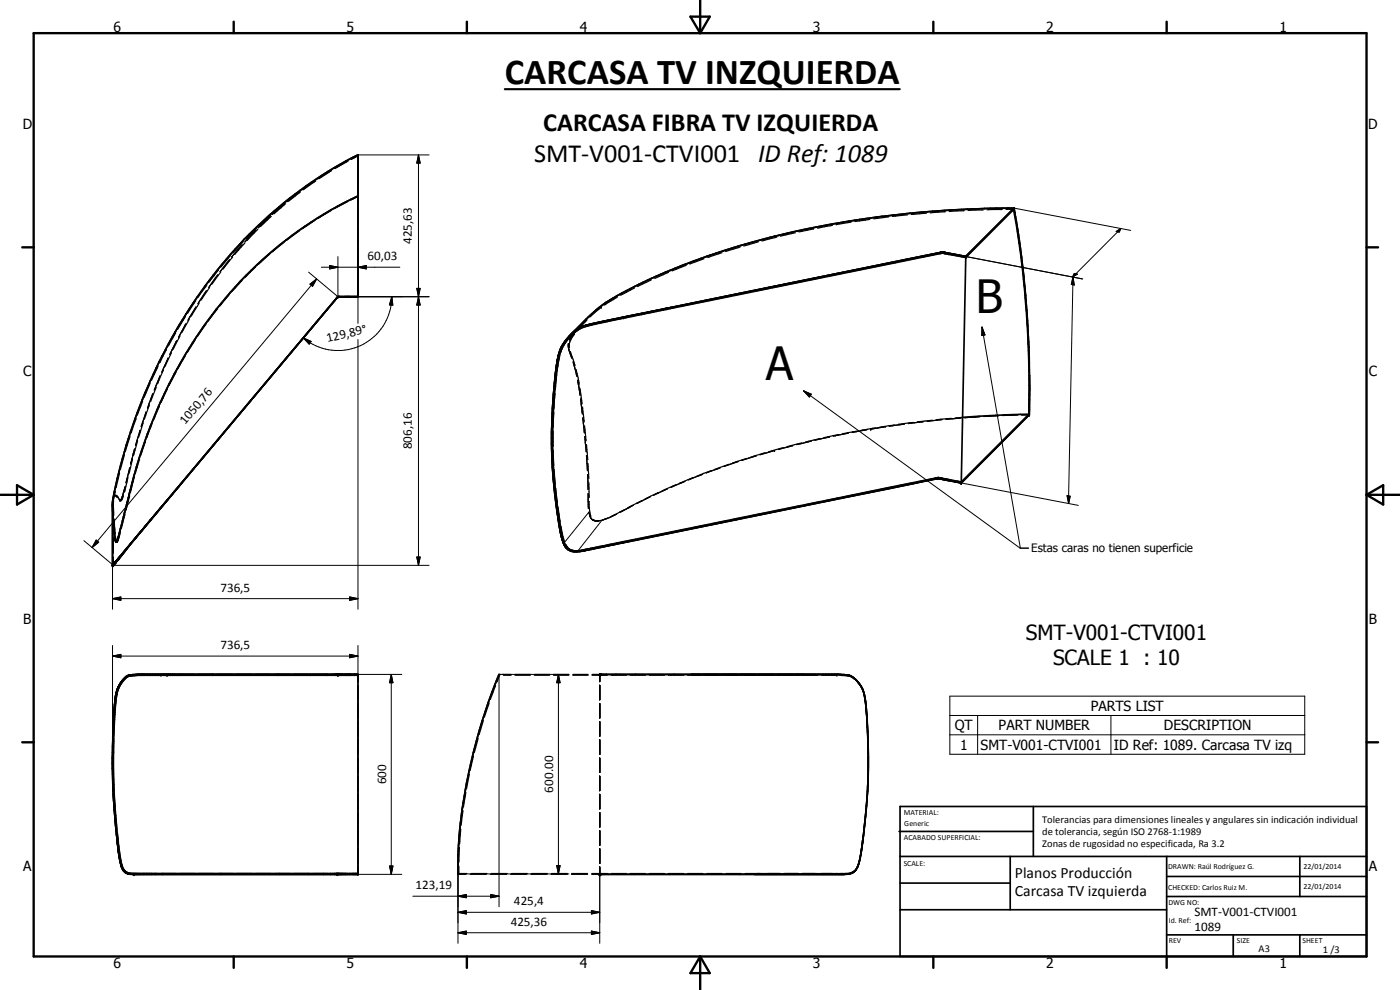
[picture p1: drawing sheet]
<svg xmlns="http://www.w3.org/2000/svg" width="420mm" height="297mm" viewBox="0 0 420 297" stroke-linecap="round" stroke-linejoin="round" font-family="sans-serif">
<g fill="none" stroke="#000" stroke-width=".51">
<path d="M107.4 58.8a121.1 121.1 0 0 0-56.7 56.4 185.6 185.6 0 0 0-13.6 39.9l-2.1 7.5M282.4 75.7l-13.7 2.8M282.5 75.7l-103.7 21.2M282.9 75.6l-.4 .1M282.9 75.6l.2 .1M282.9 75.6l3.4 .7M283.2 75.7h.1M283.3 75.7l2.2 .4M285.7 76.2l.6 .1M286.3 76.3l.9 .2M287.2 76.5l2.6 .5M289.8 77.3l-7.3-1.3-102.1 20.9a17 17 0 0 0-7.9 2.8l-1.8 1.8a14.7 14.7 0 0 0-3.5 9.3l-.4 3.1a152 152 0 0 0 .5 38.1l.7 4.8a20.9 20.9 0 0 0 2 7.2 2.74 2.74 0 0 0 2.2 1.3h1.2l3.2-.6 104.9-21.4 7 1.3"/>
<path d="M289.8 77v.3M289.8 77.3h.1M289.8 77.3l14.4-14.5a305.5 305.5 0 0 1 4.6 61.5M289.8 77l-1.3 67.9M304.3 62.4l.4 2.6M304.3 62.4l-14.5 14.6M304.3 62.4l-12.3 .3-15.5 1a257.8 257.8 0 0 0-76.8 18 129.6 129.6 0 0 0-16.6 8.3l-4.3 3.1-7 6.8M304.3 62.4l.2 1.4M304.5 63.7l.2 1.3M304.7 65l.3 1.3M305 66.3l.4 2.7M305 66.3l.2 1.4"/>
<path d="M305.4 69l.4 2.7M305.8 71.7l.2 1.4M306 73l1.2 9.9M306.4 75.9l.3 2.8M97.4 93.8l-4 4.8M99.4 91.4l-30.1 35.9M101 89.5l-.6 .7M101.1 89.4l-3 3.5M101.2 89.3h.1M101.2 89.2l-.1 .2M101.4 89h6v-42.5a133.5 133.5 0 0 0-57.7 58.4 162.4 162.4 0 0 0-15.9 45.8v18.9M101.4 89l-.5 .6"/>
<path d="M101.4 89l-.2 .2M102.2 89h-.8l-.2 .2M107.4 89h-4.6M172.8 99.1l-.9 .8a13.9 13.9 0 0 0-4.2 6.2M175.2 97.8l-1.9 .9M175.7 97.7l-.4 .1M177 97.3a11.8 11.8 0 0 0-7.8 5.7 11.2 11.2 0 0 0-1.7 4.2M177 97.3l-1.2 .4M178.8 96.9l-1.8 .4M203.1 91.9l-24.3 5M307.2 82.8l1.1 13.4M307.5 85.8l.2 1.4"/>
<path d="M307.6 87.2l.4 4.5M308.1 93l.2 3.2M308.3 96.2l.5 8.1M308.4 97.8l.1 1.6M83.5 110.4l-38.3 45.6M167.4 107.6l-.2 1.4a130.6 130.6 0 0 0-1.5 16.6 146.2 146.2 0 0 0 1.6 28.8M167.4 107.6l-.9 5.9-.5 6M167.5 107.2l-.1 .4M167.7 106.3l-.2 .9M308.7 102.6l.3 13.9-.1 8M308.8 106l.1 3.2M309 114.1l-.1 7.4"/>
<path d="M165.6 133.2l.5 10.6 1.2 10.6M166 120.3l-.4 9.3M308.8 124.3l-19.9 .9M308.8 124.3l-20.3 20.3M308.9 124.5l-20.4 20.4M308.9 122.3v2.2M33.8 151.9l.6 8.8 .2 1.4 .4 .5M42.2 159.5l-1.5 1.9M42.5 159.3l-2.9 3.4M42.5 159.3l-1.3 1.5M42.8 158.8l-.3 .4M42.9 158.8l-.4 .5"/>
<path d="M43 158.7l-.5 .6M43 158.7l-.9 .9M43.6 157.9l-.7 .9M44 157.4l-1 1.3M45.2 156l-.8 1M45.2 156l-2.2 2.7M46.9 154l-1.7 2M46.9 154.1l-3.3 3.8M48.2 152.4l-1.3 1.6M48.2 152.4l-4.6 5.5M49.2 151.2l-1 1.2M49.4 151l-2.5 3.1"/>
<path d="M50.2 150l-.5 .6M51.3 148.8l2.9-3.5-6 7.1M167.3 154.4l.4 2.6M167.3 154.4l.4 2.7M167.7 157.1l.4 1.8M167.7 157l.4 1.9M168.1 158.9v.3M168.1 158.9l1.1 4.3M288.5 144.6v.3M288.5 144.9l-7.3-1.3-105.2 21.5a7.8 7.8 0 0 1-5.5-.1 8.1 8.1 0 0 1-2.3-5.4l-.1-.5M33.7 169.6h.1M34.2 169.3l-.4 .3"/>
<path d="M34.2 169.3l-.1 .2M34.3 169l-.5 .6M34.4 168.9l-.6 .7M34.4 169.2l-.2 .1M34.4 168.8v.1M34.5 169v.1M34.5 169h.1M34.5 169l-.1 .2M34.6 168.7h.1M34.6 168.7l-.2 .1M34.6 168.6v.1M34.7 168.9l-.1 .1"/>
<path d="M34.7 168.7v.2M35 162.6h.1M35 168.4l-.6 .8M35 168.4l-.3 .5M35.2 168.2l-.2 .2M35.5 167.6l-1.1 1.2M35.5 167.9l-.5 .5M35.5 167.6l-.8 .9M35.5 167.9h.1M35.7 167.6h.1M36.7 166.4l-1.2 1.5M36.7 166.4l-1.4 1.8"/>
<path d="M36.8 165.9l-1 1.2M36.9 166l-1.4 1.6M37.4 165.3l-.6 .6M37.5 165.4l-.8 1M37.7 165l-.3 .3M38.2 164.3l-1.3 1.7M38.4 164.1l-.2 .2M39 163.4l-.8 .9M39 163.4l-2.3 3M39.2 163.1l-.7 .9M39.4 162.9l-.3 .4M39.5 162.7l-.1 .2"/>
<path d="M39.6 162.7l-.6 .7M39.7 162.5l-.3 .4M39.7 162.5l-.2 .2M40.6 161.4l-.9 1.1M40.7 161.4l-.5 .6M41.2 160.8l-1.5 1.7M41.2 160.8l-.6 .6M169.3 163.4l.6 1M170.1 164.6l.2 .2M34.1 215.9l-.2 6.5M34.2 214.4l-.4 16.1M34.2 214.4l-.1 .8"/>
<path d="M34.3 212.5l-.1 1.9M34.4 211.9l-.1 .6M34.4 210.9v1M34.5 210.1l-.1 .8M34.6 209.8l-.1 .3M34.7 208.8l-.1 .7M34.7 208.8l-.2 1.3M34.9 207.8l-.2 1M35.3 206.6l-.4 1.2M36 205.1l-.7 1.5M37.4 203.5l-1.4 1.6M37.9 203l-1.4 1.4"/>
<path d="M37.9 203l-.3 .2M38.3 202.7l-.4 .3M38.7 202.6l-.8 .4M38.9 202.6h-.2M39.1 202.6h-.4M39.3 202.5l-.3 .1M39.3 202.5h-.2M41.1 202.4l-1.8 .1M41.3 202.4h66.1v59.9h-67.9M41.4 202.4h-.3M107.4 202.6h-66l-2.3 .2a5.9 5.9 0 0 0-3.7 4.3l-.5 2.4-.4 4.2a210.5 210.5 0 0 0 .5 33.8l.8 7.6a11.8 11.8 0 0 0 1.7 6.3l1.3 .6 1.1 .1h67.5M148.4 205.9a179.4 179.4 0 0 0-6.3 19.9"/>
<path d="M148.7 205.1l1.1-2.7a172.3 172.3 0 0 0-9.8 32.5M179.9 202.4h71.7M251.5 202.4h.5M251.8 202.4h.9M252.3 202.4h.3M252.5 202.4l1.5 .1M254 202.5l.3 .1M254.2 202.5l.3 .1M254.2 202.5l.1 .1M254.3 202.6h.3M254.5 202.6h.1M254.5 202.6l.6 .1"/>
<path d="M254.6 202.6l.5 .1M255 202.7l.3 .1M255.1 202.7l.2 .1M255.3 202.8l1.4 1.1M255.3 202.8l1.4 1M256.7 203.9l.4 .3M257 204.2l.4 .3M257.1 204.2l.2 .3M257.1 204.2l1.5 2.2M257.4 204.5l.6 .8zM258.1 205.5l.5 .9M258.3 205.9l1 2"/>
<path d="M258.6 206.4l.4 .7M259 207.1l.2 .4M259 207.1l.3 .8M259.2 207.9l.2 .5M259.3 207.9l.1 .5M259.4 208.4l.1 .5M259.4 208.7l.1 .3M259.4 208.7l.3 1.8M259.5 209.2l.2 .6M259.8 210.7l.1 1M259.9 211.7l-.2-1.7 .2 2.2M259.9 211.7l.1 1.1"/>
<path d="M259.9 212.2l.1 1.1M259.9 212.2l.1 .6M260 212.8l.1 1.2M260 213.9l.1 .6M260 214l.1 .8M260.1 214l.5 13.1M260.1 214.8l.2 3.1M260.3 217.9l.2 4.9M260.4 219.6l.1 1.5M33.7 229l.2 8M33.8 224.1v1.6M33.8 232.2l.1 4.8"/>
<path d="M33.9 237l.4 6.1M139.3 238.9a121.8 121.8 0 0 0-1.9 23.4M139.8 236.4l-.3 1.5M140 234.9a142 142 0 0 0-2.6 23.8M141.2 229.4l-1.2 5.5M260.4 235.7l-1 12.2M260.6 224.2l-.2 13.2-1.5 15.5M260.6 230.1v1.5M260.6 230.9l-.4 9.5M34.1 240.1l.2 3M34.3 243.1l.8 8.2M35.1 251.3l.1 1"/>
<path d="M35.2 252.3l.3 2.8M35.2 252.3v.3M35.5 255.1v.3M35.5 255.1l.2 1.6M35.7 256.7l.1 .6M35.7 256.7l.4 1.9M36.1 258.6l.3 1.1M36.4 259.7l.5 1.3 .6 .7M257.5 259.7l-.2 .4M257.8 258.9l-.8 1.9M258.4 255.9l-.9 3.8M258.5 255.5l-.1 .4"/>
<path d="M258.5 255.2v.2M258.5 255.3v.2M258.6 254.6l-1.1 5.1M258.6 254.3v.7zM258.9 252.9l-.3 1.4M259 251.9l-.1 1M259 251.8l-.4 2.5M259.1 250.8l-.1 .8zM259.4 247.9l-.1 1.4M260 241.9l-.9 8.9M269.8 249.5h40.3M270.1 242h140v45h-140z"/>
<path d="M270.1 257h140M303.2 257v16M310.1 242v15M350.1 257v30M390.1 257v12M37.4 261.6l.1 .1M37.5 261.7l.8 .4M37.9 262l.4 .1M38.3 262.1l1.2 .2M39.5 262.3h.4M253.8 262.3h-73.9M254.7 262.3h-1.4"/>
<path d="M254.7 262.3h-.5M255.2 262.1l-.5 .2M255.4 262l-.2 .1M255.6 262l-.9 .3M255.9 261.9l-.7 .2M255.9 261.9l-.3 .1M256.1 261.7l-.2 .2M256.3 261.6l-.2 .1M256.3 261.5l-.5 .4M256.7 261.2l-.6 .5M256.7 261.2l-.2 .2M256.8 261l-.1 .2"/>
<path d="M256.8 261l-.5 .6M257.3 260.1l-.5 .9M270.1 265h33.1M270.1 273h80M350.1 269h60M350.1 263h60M350.1 280.5h60M370.1 280.5v6.5M390.1 280.5v6.5"/>
</g>
<g fill="#000">
<circle cx="107.4" cy="46.5" r=".18"/>
<circle cx="107.4" cy="46.5" r=".25"/>
<circle cx="69.6" cy="77" r=".18"/>
<circle cx="289.8" cy="77.3" r=".18"/>
<circle cx="101.4" cy="89" r=".25"/>
<circle cx="180.5" cy="92.2" r=".18"/>
<circle cx="174.7" cy="120.9" r=".18"/>
<circle cx="232.4" cy="135.2" r=".18"/>
<circle cx="261.3" cy="128.8" r=".18"/>
<circle cx="308.9" cy="124.5" r=".18"/>
<circle cx="308.9" cy="124.5" r=".25"/>
<circle cx="288.5" cy="144.9" r=".18"/>
<circle cx="288.5" cy="144.6" r=".18"/>
<circle cx="288.5" cy="144.9" r=".25"/>
<circle cx="288.5" cy="144.6" r=".25"/>
<circle cx="33.8" cy="169.6" r=".25"/>
<circle cx="34" cy="169.6" r=".25"/>
<circle cx="34.7" cy="168.8" r=".25"/>
<circle cx="35.8" cy="167.6" r=".25"/>
<circle cx="48.3" cy="202.6" r=".18"/>
<circle cx="50.1" cy="202.6" r=".18"/>
<circle cx="50.2" cy="202.6" r=".18"/>
<circle cx="101.4" cy="202.6" r=".25"/>
<circle cx="101.4" cy="202.4" r=".25"/>
<circle cx="179.9" cy="202.4" r=".25"/>
<circle cx="179.9" cy="202.4" r=".18"/>
<circle cx="180" cy="202.4" r=".25"/>
<circle cx="180" cy="202.6" r=".18"/>
<circle cx="180" cy="202.4" r=".18"/>
<circle cx="180.2" cy="202.4" r=".25"/>
<circle cx="251.2" cy="202.6" r=".18"/>
<circle cx="35.8" cy="255.6" r=".18"/>
<circle cx="40.2" cy="262.1" r=".18"/>
<circle cx="40.2" cy="262.3" r=".25"/>
<circle cx="101.2" cy="262.3" r=".25"/>
<circle cx="107.4" cy="262.3" r=".18"/>
<circle cx="179.9" cy="262.3" r=".18"/>
<circle cx="179.9" cy="262.3" r=".25"/>
<circle cx="180" cy="262.3" r=".25"/>
<circle cx="180" cy="262.1" r=".18"/>
<circle cx="180" cy="262.3" r=".18"/>
<circle cx="180.3" cy="262.3" r=".25"/>
<circle cx="256.7" cy="261.1" r=".18"/>
</g>
<g fill="none" stroke="#000" stroke-width=".35">
<path d="M89.7 57.7l-3.6 2.8M90 57.4l-3.6 2.8M90.2 57.6l-3.6 2.8M94.4 54.2l-3.8 2.7M94.7 54.2l-3.7 2.6M94.8 54.3l-3.8 2.6M95.6 53.6l3.9-2.4-3.8 2.4M99.3 51.1l-3.9 2.5M100.3 50.4h.1M103.7 48.7l.7-.4-3.9 2.3 2-1.2M104.3 48.1l-4 2.3M105.4 47.8l2-1.1z"/>
<path d="M107.4 59l-2 1M107.4 46.5l-2 1M107.4 47v2.4M107.4 50.6v4.8M107.4 56.6v4.8M68.9 77.9l-2.9 3.6M69.2 76.7l-3 3.5M69.8 77.2l-2.9 3.6M72.7 73.4l-3.1 3.6M73 72.5l-3.1 3.4M73.5 72.9l-3 3.4M76.7 69.2l-3.2 3.4"/>
<path d="M77 68.5l-3.2 3.2M77.4 68.8l-3.2 3.3M80.8 65.2l-3.3 3.2M80.9 76.3l-3.4 3M81.2 64.6l-3.4 3.1M81.4 64.9l-3.2 3.1M85.2 61.3l-3.5 3M85.3 72.7l-3.6 2.9M85.5 61l-3.4 2.9M85.7 61.1l-3.4 3M89.8 69.3l-3.6 2.7M94.5 66.1l-3.7 2.5"/>
<path d="M99.4 63.2l-3.9 2.3M104.3 60.5l-3.9 2.1M107.4 62.7v4.7M107.4 68.6v4.8M107.4 74.6v4.8M205.9 79.6l-4.2 1.7M211.3 77.6l-4.3 1.6M216.7 75.8l-4.3 1.5M222.1 74.1l-4.3 1.4M227.6 72.6l-4.4 1.2M233.1 71.2l-4.4 1.1M238.7 69.8l-4.5 1.1"/>
<path d="M244.2 68.7l-4.4 .9M249.8 67.6l-4.5 .9M255.4 66.7l-4.5 .7M261.1 65.8l-4.5 .7M266.7 65.1l-4.5 .6M272.4 64.5l-4.6 .4M278 63.9l-4.5 .4M283.7 63.5l-4.5 .4M289.4 63.2l-4.6 .3M289.8 77v.3M295.1 63l-4.6 .2M300.8 62.9h-4.6"/>
<path d="M304.3 62.4l-.1 .4h-2.3M52.7 99.9l-2.2 3.9M55.7 95l-2.4 3.8M55.8 97.1l-2.2 4.1M56.8 95.8l-2.2 4M58.7 90.2l-2.4 3.8M58.8 92.1l-2.4 4M59.8 91l-2.4 3.9M61.9 97.2l-2.6 3.8M62 87.2l-2.6 3.9M62 85.6l-2.6 3.7M62.9 86.3l-2.5 3.7"/>
<path d="M65.3 92.7l-2.8 3.6M65.4 82.5l-2.8 3.8M65.5 81.1l-2.8 3.6M66.2 81.7l-2.7 3.6M68.9 88.3l-2.9 3.5M72.7 84.1l-3.1 3.4M76.7 80.1l-3.2 3.2M95.7 95.8l-2.9 3.5M99.4 91.4l-2.9 3.5M101.2 89.2h.1M104 89h-2.6l-1.3 1.6M107.4 80.6v4.8"/>
<path d="M107.4 86.6v2.4h-2.3M171.8 99.9l-.2 .2M173.3 98.8l-1.8 1.9M173.6 98.3l-1.9 2.3-.8 1.4M175.9 95.8l-1.6 1.7M176.1 96.1l-1.9 1.9M176.2 95.9l-3.1 3.4M180.5 92.2l-3.5 3M185.3 89.2l-3.9 2.3M190.3 86.5l-4 2.1M195.4 84l-4.1 2M200.6 81.7l-4.1 1.9"/>
<path d="M45 115.1l-1.7 4.2M45.9 118.2l-1.6 4.3M46.9 116.2l-1.7 4.2M47.4 109.9l-1.9 4.1M48.1 112.8l-1.8 4.3M49.1 111l-1.8 4.1M50 104.8l-2.1 4.1M50.2 116.7l-1.9 4.1M50.4 107.4l-1.9 4.3M51.5 105.8l-1.9 4.1M52.9 111.6l-2.2 4.1M53 102.2l-2 4.2"/>
<path d="M54 100.8l-2 4M55.7 106.7l-2.3 4M58.6 101.9l-2.4 3.8M77.3 117.7l-2.9 3.5M81 113.3l-2.9 3.5M84.7 109l-3 3.4M88.3 104.6l-2.9 3.5M92 100.2l-2.9 3.5M170.6 103.1v1.5l1 2.9M170.6 103.1h.1M171.1 105.5h.1M171.1 105.5l1.5 4.3"/>
<path d="M171.4 100.3l-.1 .2M172 108.6l1.1 4.3M172.4 100.2h.1M172.4 100.2l-1.3 2-.3 2.2M172.9 110.9l1 4.4M173.3 114.1l.8 4.5M174 116.5l.7 4.4M174.2 119.7l.6 4.5M37.4 136.4l-1.3 4.4M39 131l-1.3 4.3M39.8 137.8l-1.1 4.4M40.4 134.7l-1.2 4.5"/>
<path d="M40.8 125.6l-1.4 4.3M41.3 132.2l-1.2 4.5M41.9 137.8l-1.3 4.3M42 129.1l-1.3 4.5M42.8 120.3l-1.6 4.2M43 126.9l-1.4 4.3M43.7 132.4l-1.5 4.3M43.8 123.6l-1.4 4.4M44.9 121.5l-1.6 4.3M45.7 127l-1.6 4.3M47.8 121.8l-1.7 4.2M59 139.6l-3 3.5"/>
<path d="M62.6 135.3l-2.9 3.4M66.3 130.9l-2.9 3.5M70 126.5l-3 3.5M73.7 122.1l-3 3.5M174.8 122.1l.5 4.5M174.9 125.3l.5 4.6M175.4 127.8l.5 4.4M175.5 131l.4 4.6M176 133.4l.4 4.5M176 136.7l.3 4.5M176.4 137.9h.1M176.5 139.1l.2 4.5"/>
<path d="M218.7 139.3l-4.3 1.5M221.6 138.5l-4.4 1.5M222.7 138.1h.1M224.1 137.5l-4.3 1.4M227 136.8l-4.3 1.3M229.6 135.8l-4.4 1.4M232.4 135.2l-4.3 1.2M235.1 134.3l-4.4 1.3M237.9 133.7l-4.4 1.2M240.6 132.9l-4.4 1.1M243.5 132.3l-4.5 1.1M246.1 131.6l-4.4 1"/>
<path d="M249 131.1l-4.5 1M251.7 130.4l-4.5 .9M254.6 130l-4.5 .9M257.2 129.3l-4.4 .9M260.2 128.9l-4.5 .9M262.9 128.4l-4.5 .7M265.8 128l-4.5 .8M268.5 127.5l-4.5 .6M271.4 127.3l-4.5 .6M274.1 126.7l-4.4 .6M277.1 126.5l-4.5 .6M279.8 126.1l-4.5 .5"/>
<path d="M282.7 125.9l-4.5 .5M285.5 125.5l-4.5 .4M288.4 125.4l-4.5 .4M288.9 125.2l-2.3 .2M294.1 125l-4.6 .3M299.8 124.7l-4.6 .3M305.5 124.5l-4.6 .2M308.8 124.3v.3l.1-.1h-2.3M308.9 123v1.3M308.9 120.4v1.3M34 152.1l.2 2.5M34 155.1v4.8"/>
<path d="M34.1 150l-.1 3.8M34.2 155.7l.4 4.5M34.4 149a.48 .48 0 0 1 .5-.4 .48 .48 0 0 1 .4 .4l.8 1.2M34.6 147.5l-.4 2.2M35.3 149.3a.6 .6 0 0 0-.6-.7 .6 .6 0 0 0-.6 .5l-.2 .5M35.9 141.9l-1 4.4M36.1 150.2h-.2M36.1 159.7l-.6 2.3-.4 .6M37 148.8l-.5 1.3-.4 .1M37.5 154.2l-1.1 4.4M37.5 146l-.6 2.6-.8 1.6M38.4 143.3l-1 4.4"/>
<path d="M38.9 148.7l-1.1 4.4M38.9 140.3l-1.1 4.6M39.2 147.6h.1M40.3 143.2l-1.1 4.4M51.6 148.4h.1M51.6 148.4l-1.4 1.7M55.3 144l-2.9 3.5M176.3 142.4l.2 4.5M176.5 148l.1 4.5M176.6 152.5v.1M176.7 144.8l.1 4.5M176.7 153.7l.5 1.4a1.91 1.91 0 0 0 1.5 1.2h1"/>
<path d="M176.8 150.5l.2 3 .4 1.4M181.6 155.7l-2.2 .6-1.4-.4M181.6 155.8l-.7 .2M182.3 155.4l-.7 .3M185 154.3l-3.4 1.5M187.4 152.9l-4 2.1M190.1 151.6l-4.1 2.1M192.5 150.3l-4.1 2.1M195.1 149.1l-4 2M197.6 147.8l-4.1 2M200.3 146.7l-4.1 1.9M202.8 145.5l-4.1 1.8"/>
<path d="M205.6 144.4l-4.2 1.8M206.3 158.9l-4.6 .9M208.1 143.3l-4.2 1.7M210.9 142.3l-4.3 1.7M211.9 157.8l-4.5 .9M213.4 141.2l-4.3 1.7M216.2 140.3l-4.3 1.6M217.5 156.6l-4.5 .9M223.2 155.4l-4.6 1M228.8 154.3l-4.5 .9M234.4 153.2l-4.5 .9M240.1 152l-4.6 1"/>
<path d="M245.7 150.9l-4.5 .9M251.3 149.7l-4.5 1M257 148.6l-4.6 .9M262.6 147.4l-4.5 .9M268.2 146.3l-4.5 .9M273.8 145.2l-4.5 .8M279.5 144l-4.5 .9M280.6 143.8l1-.2 3.5 .7M281.7 143.6h.1M286.2 144.4l2.3 .5v-.3M34 161.1v4.9M34 167.2v2.4"/>
<path d="M34.7 161.4l.4 1.2M35.1 162.6h.1M35.2 162.6h.1M38.4 164.2l-.9 1.2M40.2 162l-.9 1.1M170.3 164.8l1 .5 1.2 .2M178.1 164.6l-4.5 .9M183.8 163.5l-4.6 .9M189.4 162.3l-4.5 1M195 161.2l-4.5 .9M200.6 160.1l-4.5 .9M34.1 215.8l-.2 4.5"/>
<path d="M34.4 215.8l-.2 4.5M34.5 210.1l-.3 4.5M34.8 210.1l-.4 4.6M35.5 206.8h.1M35.5 206.8l-.5 2.2M36.4 204.7l-1.1 2-.6 2.2M36.6 204.8l-1.1 2M41.2 202.4h-1.4a3.2 3.2 0 0 0-2.8 1.4M41.4 202.6l-2.7 .3-1.4 1M42.3 202.4h4.6M42.6 202.6h4.5M48 202.4h4.6"/>
<path d="M48.3 202.6h4.5M53.8 202.4h4.5M54 202.6h4.5M59.5 202.4h4.5M59.6 202.6h4.6M65.2 202.4h4.6M65.4 202.6h4.5M70.9 202.4h4.6M71 202.6h4.6M76.6 202.4h4.5M76.7 202.6h4.6M82.3 202.4h4.6"/>
<path d="M82.4 202.6h4.5M88 202.4h4.6M88.1 202.6h4.5M93.7 202.4h4.6M93.8 202.6h4.5M99.4 202.4h4.6M99.5 202.6h4.5M105.1 202.4h2.3v2.6M105.1 202.6h2.3M107.4 205.6v5.3M107.4 211.1v42.5M145.1 216.2l-1.3 4.2"/>
<path d="M146.8 210.9l-1.4 4.2M148.7 205.7l-1.5 4.1M149.8 202.4h.4M149.9 202.6l-.8 2M150.7 202.4h2.7M151.1 202.6h2.3M154.5 202.6h4.7M154.5 202.4h4.7M160.3 202.6h4.7M160.3 202.4h4.7M166.1 202.6h4.6M166.1 202.4h4.6"/>
<path d="M171.9 202.6h4.6M171.9 202.4h4.6M177.7 202.6h4.6M177.7 202.4h4.5M179.9 202.4v2.1M179.9 205.6v4.4M179.9 211.1v4.3M179.9 216.5v4.4M180 202.4v2.1M180 205.6v4.4M180 211.1v4.3M180 216.5v4.4"/>
<path d="M183.3 202.4h4.4M183.4 202.6h4.6M188.8 202.4h4.5M189.1 202.6h4.6M194.4 202.4h4.4M194.9 202.6h4.6M200 202.4h4.4M200.6 202.6h4.6M205.5 202.4h4.5M206.4 202.6h4.6M211.1 202.4h4.4M211.2 202.6h34.2"/>
<path d="M216.6 202.4h4.5M222.2 202.4h4.4M227.7 202.4h4.5M233.3 202.4h4.5M238.9 202.4h2.2M246.6 202.6h4.6M252.3 202.6l2 .2a3.4 3.4 0 0 1 2.3 1.1M257.4 204.7l.2 .2a7.6 7.6 0 0 1 1.8 3.9M259.7 209.9l.4 4.5M260.1 214.4v.1M260.2 215.6l.2 4.6M33.8 227.2v4.5"/>
<path d="M33.8 232.9l.2 4.5M33.9 221.4l-.1 4.6M34 238.6l.3 4.5M34 227.2l.1 4.5M34.1 232.9l.1 4.5M34.1 221.5v4.6M34.3 238.5l.3 4.6M139.8 237.7l-.7 4.4M140.9 232.3l-.9 4.3M142.1 226.9l-1 4.3M143.5 221.5l-1.1 4.3M179.9 222v4.4"/>
<path d="M179.9 227.5v4.3M179.9 232.9v4.3M179.9 238.3v4.4M180 222v4.4M180 227.5v4.3M180 232.9v4.3M180 238.3v4.4M260.3 238.5l-.4 4.6M260.5 221.4l.1 4.5M260.6 232.8l-.3 4.6M260.6 227.1v4.6M34.4 244.3l.4 4.5"/>
<path d="M34.7 244.2l.4 4.6M35 250l.4 4.5M35.2 249.9l.5 4.5M35.6 255.7l.9 4.4M35.8 255.6l.9 4.4M107.4 253.7v8.6h-2.3M137.4 258.7v1.2M137.7 259.8v2.3h2.5M137.8 250.7l-.1 1.1M137.9 254.3l-.2 4.4M138 248.7l-.1 1M138.3 248.8l-.3 4.4"/>
<path d="M139 243.2l-.6 4.4M179.9 243.8v4.4M179.9 249.3v4.3M179.9 254.7v4.4M180 243.8v4.4M180 249.3v4.3M180 254.7v4.4M258.4 255.7l-1.1 4.4M259.2 250l-.6 4.6M259.8 244.3l-.5 4.5M259.9 243.1h.1M37 261.1l.4 .4a2.99 2.99 0 0 0 2.4 .8h1.4"/>
<path d="M37.2 261a2.74 2.74 0 0 0 2.6 1.1h1.6M42.3 262.3h4.6M42.6 262.1h4.5M48 262.3h4.6M48.3 262.1h4.5M53.8 262.3h4.5M54 262.1h4.5M59.5 262.3h4.5M59.6 262.1h4.6M65.2 262.3h4.6M65.4 262.1h4.5M70.9 262.3h4.6"/>
<path d="M71 262.1h4.6M76.6 262.3h4.5M76.7 262.1h4.6M82.3 262.3h4.6M82.4 262.1h4.5M88 262.3h4.6M88.1 262.1h4.5M93.7 262.3h4.6M93.8 262.1h4.5M99.4 262.3h4.6M99.5 262.1h4.5M105.1 262.1h2.3"/>
<path d="M137.4 261v1.2M137.4 262.3h2.5M141.1 262.3h4.9M141.3 262.1h4.9M147.1 262.3h4.9M147.4 262.1h4.8M153.2 262.3h4.9M153.4 262.1h4.9M159.3 262.3h4.9M159.5 262.1h4.8M165.4 262.3h4.9M165.5 262.1h4.8"/>
<path d="M171.5 262.3h4.8M171.5 262.1h4.8M177.6 262.1h4.7M177.6 262.3h4.6M179.9 260.1v2.2M180 260.1v2.2M183.3 262.3h4.5M183.4 262.1h4.6M188.9 262.3h4.6M189.1 262.1h4.6M194.6 262.3h4.4M194.9 262.1h4.6"/>
<path d="M200.2 262.3h4.5M200.6 262.1h4.6M205.8 262.3h4.5M206.4 262.1h4.6M211.4 262.3h4.5M212.1 262.1h4.6M217 262.3h4.5M217.9 262.1h4.6M222.6 262.3h4.5M223.6 262.1h5.7M228.2 262.3h4.5M229.4 262.1h5"/>
<path d="M233.8 262.3h4.5M235.1 262.1h4.6M239.5 262.3h4.5M240.6 262.1h4.8M245.1 262.3h4.5M250.7 262.3h2.2M256.7 261.1l-1.1 .6-.9 .3-9 .1"/>
</g>
<g fill="none" stroke="#000" stroke-width=".3">
<path d="M107.4 46.5h21.4M125.6 46.5l.5 2.4h-1zM125.6 46.5v123.1M98.9 79.7l2.5 .5-2.5 .5zM101.4 77v12M107.4 77v20M264.1 79.8l-4.4 .8M269.7 78.6l-4.5 .9M275.3 77.5l-4.5 .9M280.9 76.3l-4.5 .9M282 76.1l1.1-.2 1.7 .4M284.8 76.3h.1"/>
<path d="M284.8 76.3l1.7 .3M287.6 76.8l2.2 .5M289.8 77l35.1 6.7M304.3 62.4l35 6.7M335 69.5l1.4-.9-.5 1zM336.4 68.6l-14.5 14.5M92.6 81.7l8.8 7.3M93 85.3l2-1.6-1.2 2.2zM95 83.7l-67.4 80.6M96.4 80.2h23.6M101.4 89h.1M101.4 89l-67.4 80.6"/>
<path d="M101.4 89h27.4M107.4 80.2l2.5-.5v1zM117.6 89l.3 2.6-1-.1zM117.6 89a16.2 16.2 0 0 1-9.3 14.7 16.2 16.2 0 0 1-17.3-2.3M125.1 86.5h1l-.5 2.5zM125.1 86.5l1 5h-1l1-5zM125.6 89l.5 2.5h-1zM174.9 98.2l-.4 .2a8.7 8.7 0 0 0-3.2 2.5M180.5 96.8l-4.5 1.1M186 95.7l-4.4 .9M187.1 95.4h.1M191.6 94.5l-4.5 .9"/>
<path d="M197.2 93.4l-4.5 .9M202.8 92.2l-4.5 .9M208.4 91.1l-4.5 .9M213.9 90l-4.4 .9M219.5 88.8l-4.5 .9M225.1 87.7l-4.5 .9M230.7 86.6l-4.5 .9M236.3 85.4l-4.5 1M241.8 84.3l-4.4 .9M247.4 83.1l-4.5 1M253 82l-4.5 .9M258.6 80.9l-4.5 .9"/>
<path d="M294.7 98.1l.9 2.4-1 .2zM294.7 98.1l11.5 66.4M322 83.1l.4 2.4-.9-.2zM322 83.1l-1.3 68M322.4 82.1l.9 .2-1.4 .8zM91 101.4l2.4 1-.6 .9zM107.4 101.9v80.9M166.6 118.1l-.3 4.5M167.1 112.4l-.4 4.5M168 106.8l-.8 4.5M168.3 105.6v.1M170.5 101.8a10.4 10.4 0 0 0-2.2 3.8"/>
<path d="M170.5 101.7v.1M241.2 117.3l2.3 1-.6 .8zM241.2 117.3l64.9 47.2h2.6M166 129.4v4.6M166.1 135.1l.1 4.6M166.2 123.7l-.1 4.6M166.3 140.8l.4 4.5M166.8 146.5l.5 4.5M167.5 152.1l.6 4.5M168.3 157.8l1 4.4M176.7 153.7l-7.5 9.4M180.6 156.1l-7.3 9.4"/>
<path d="M201.5 159.6l-4.5 .9M207 158.5l-4.4 .9M212.6 157.4l-4.5 .8M218.2 156.2l-4.5 .9M223.8 155.1l-4.5 .9M229.3 153.9l-4.4 .9M234.9 152.8l-4.4 .9M240.5 151.6l-4.5 1M246.1 150.5l-4.5 .9M251.7 149.4l-4.5 .9M257.2 148.3l-4.4 .8M262.8 147.1l-4.5 .9"/>
<path d="M268.4 146l-4.5 .9M274 144.8l-4.5 .9M279.6 143.7l-4.5 .9M280.7 143.4v.1M281.8 143.3l-1.1 .1M281.8 143.3h.1M281.9 143.3l3.2 .7M286.2 144.2l2.3 .4M288.5 144.9h.1M288.5 144.9l35.1 6.7M320.2 148.7l1 .2-.5 2.2zM25.2 162.2l8.8 7.4"/>
<path d="M28.9 162.1l.7 .6-2 1.6zM33.8 179.6l2.5-.5v1zM33.8 179.6h73.6M33.8 169.6v13.2M34 169.6h94.8M104.9 179.1l2.5 .5-2.5 .5zM125.1 167.1h1l-.5 2.5zM169.7 163.2l.5 .8a3.4 3.4 0 0 0 3.3 1.2M179.1 164.2l-4.4 .9M184.7 163l-4.5 1M190.3 161.9h.1M190.3 161.9l-4.5 .9"/>
<path d="M195.9 160.7l-4.5 1M33.8 196.8l2.5-.5v1.1zM33.8 193.7v35.3M33.8 196.8h73.6M104.9 196.3l2.5 .5-2.5 .6zM107.4 193.7v8.7h13.2M117.4 202.4l.5 2.5h-1zM117.4 202.4v59.9M149.9 202.4l.1 .1M150 202.6h-.1M167.6 202.4l.5 2.5h-1zM167.6 202.4v59.8"/>
<path d="M170.8 202.4h-21v69.7M179.9 202.4v.2M285.1 208.9h106.5v17.4h-106.5zM285.1 214.7h106.5M293.4 214.7v11.6M333.4 214.7v11.6M285.1 220.5h106.5M116.9 259.8h1l-.5 2.5zM167.1 259.7h1l-.5 2.5zM107.4 262.3h13.2M123.9 268.9h25.9M137.4 279.9l2.5-.5v1z"/>
<path d="M137.4 273.7l2.5-.5v1zM137.4 268.9l2.5-.5v1zM137.4 262.2h33.4M137.4 279.9h42.6M137.4 273.7h42.6M137.5 262.3l-.1 20.7M137.7 262.1v.1M137.7 262.3h-.1M147.3 268.4l2.5 .5-2.5 .5zM177.5 279.4l2.5 .5-2.5 .5zM177.5 273.2l2.5 .5-2.5 .5zM179.9 262.1v.1"/>
<path d="M179.9 262.3h.1M180 262.3v20.7"/>
</g>
<g fill="none" stroke="#000" stroke-width=".71">
<path d="M10.1 9.9h400v277.1h-400zM70.1 6.5v3.4M140.1 6.5v3.4M207.2 5h5.8l-2.9 4.9zM210.1 0v9.9M280.1 6.5v3.4M350.1 6.5v3.4M6.7 74.2h3.4M410.1 74.2h3.5M.1 148.5h10M5.1 145.6l5 2.9-5 2.9zM410.1 148.5h10"/>
<path d="M410.1 148.5l5-2.9v5.8zM6.7 222.7h3.4M410.1 222.7h3.5M70.1 287v3.4M140.1 287v3.4M210.1 287v10M210.1 287l2.9 5h-5.8zM280.1 287v3.4M350.1 287v3.4"/>
</g>
<path d="M151.5 26.8h118.5" fill="none" stroke="#000" stroke-width=".63"/>
<g fill="#000">
<path d="M125.6 46.5l.5 2.4h-1zM107.4 80.2l2.5-.5v1zM335 69.5l1.4-.9-.5 1zM93 85.3l2-1.6-1.2 2.2zM98.9 79.7l2.5 .5-2.5 .5zM117.6 89l.3 2.6-1-.1zM125.1 86.5h1l-.5 2.5zM125.6 89l.5 2.5h-1zM322 83.1l.4 2.4-.9-.2zM322.4 82.1l.9 .2-1.4 .8zM91 101.4l2.4 1-.6 .9zM241.2 117.3l2.3 1-.6 .8z"/>
<path d="M294.7 98.1l.9 2.4-1 .2zM320.2 148.7l1 .2-.5 2.2zM28.9 162.1l.7 .6-2 1.6zM33.8 179.6l2.5-.5v1zM125.1 167.1h1l-.5 2.5zM33.8 196.8l2.5-.5v1.1zM104.9 179.1l2.5 .5-2.5 .5zM104.9 196.3l2.5 .5-2.5 .6zM117.4 202.4l.5 2.5h-1zM167.6 202.4l.5 2.5h-1zM116.9 259.8h1l-.5 2.5zM167.1 259.7h1l-.5 2.5z"/>
<path d="M137.4 279.9l2.5-.5v1zM137.4 273.7l2.5-.5v1zM137.4 268.9l2.5-.5v1zM147.3 268.4l2.5 .5-2.5 .5zM177.5 273.2l2.5 .5-2.5 .5zM177.5 279.4l2.5 .5-2.5 .5z"/>
</g>
<g font-size="13.7">
<text x="292.9" y="93.8">B</text>
<text x="229.8" y="113.9">A</text>
</g>
<text font-size="11" x="151.5" y="25.2">CARCASA TV INZQUIERDA</text>
<g font-size="7.9">
<text x="163.1" y="39.5">CARCASA FIBRA TV IZQUIERDA</text>
<text x="160.3" y="48.5">SMT-V001-CTVI001 ID Ref: 1089</text>
</g>
<g font-size="6.3">
<text x="307.8" y="191.9">SMT-V001-CTVI001</text>
<text x="316" y="199.4">SCALE 1 : 10</text>
</g>
<g font-size="4.7">
<text x="304.6" y="263.5">Planos Producción</text>
<text x="304.6" y="268.9">Carcasa TV izquierda</text>
</g>
<g font-size="4.2">
<text x="34" y="9.6">6</text>
<text x="104" y="9.6">5</text>
<text x="174" y="9.6">4</text>
<text x="244" y="9.6">3</text>
<text x="314" y="9.6">2</text>
<text x="384" y="9.6">1</text>
<text x="6.8" y="38.7">D</text>
<text x="410.6" y="38.7">D</text>
<text x="7" y="112.9">C</text>
<text x="410.8" y="112.9">C</text>
<text x="7" y="187.1">B</text>
<text x="410.8" y="187.1">B</text>
<text x="327.4" y="213.4">PARTS LIST</text>
<text x="286.5" y="219.2">QT</text>
<text x="299.7" y="219.1">PART NUMBER</text>
<text x="349.3" y="219.2">DESCRIPTION</text>
<text x="288.1" y="224.9">1</text>
<text x="294.3" y="225">SMT-V001-CTVI001</text>
<text x="334.3" y="225">ID Ref: 1089. Carcasa TV izq</text>
<text x="7" y="261.4">A</text>
<text x="410.8" y="261.4">A</text>
<text x="34" y="290.4">6</text>
<text x="104" y="290.4">5</text>
<text x="174" y="290.4">4</text>
<text x="244" y="290.4">3</text>
<text x="314" y="290.4">2</text>
<text x="384" y="290.4">1</text>
</g>
<g font-size="3.9">
<text x="123.6" y="73.2" transform="rotate(-90 123.6 73.2)">425,63</text>
<text x="110.3" y="78.1">60,03</text>
<text x="98.3" y="102.7" transform="rotate(-13 98.3 102.7)">129,89°</text>
<text x="55.6" y="127.6" transform="rotate(-50 55.6 127.6)">1050,76</text>
<text x="123.6" y="134.8" transform="rotate(-90 123.6 134.8)">806,16</text>
<text x="66.2" y="177.5">736,5</text>
<text x="66.2" y="194.7">736,5</text>
<text x="115.9" y="235.3" transform="rotate(-90 115.9 235.3)">600</text>
<text x="166.1" y="237.8" transform="rotate(-90 166.1 237.8)">600.00</text>
<text x="124.7" y="266.8">123,19</text>
<text x="154.3" y="271.7">425,4</text>
<text x="358.5" y="275">SMT-V001-CTVI001</text>
<text x="153.3" y="277.8">425,36</text>
<text x="358.5" y="279.4">1089</text>
</g>
<text font-size="3.5" x="309.5" y="165.5">Estas caras no tienen superficie</text>
<g font-size="3.1">
<text x="312.7" y="246.8">Tolerancias para dimensiones lineales y angulares sin indicación individual</text>
<text x="312.7" y="250.4">de tolerancia, según ISO 2768-1:1989</text>
<text x="312.7" y="254">Zonas de rugosidad no especificada, Ra 3.2</text>
<text x="377.7" y="285.6">A3</text>
<text x="397" y="285.9">1 /3</text>
</g>
<g font-size="2.4">
<text x="271.2" y="244.4">MATERIAL:</text>
<text x="271.3" y="252">ACABADO SUPERFICIAL:</text>
<text x="271.4" y="247.9">Generic</text>
<text x="271.2" y="259.7">SCALE:</text>
<text x="350.6" y="260.8">DRAWN: Raúl Rodríguez G.</text>
<text x="391.2" y="260.6">22/01/2014</text>
<text x="350.6" y="267">CHECKED: Carlos Ruiz M.</text>
<text x="391.2" y="266.7">22/01/2014</text>
<text x="350.6" y="271.4">DWG NO:</text>
<text x="350.8" y="276.9">Id. Ref:</text>
<text x="350.8" y="282.8">REV</text>
<text x="371.2" y="282.9">SIZE</text>
<text x="390.9" y="282.9">SHEET</text>
</g>
</svg>
